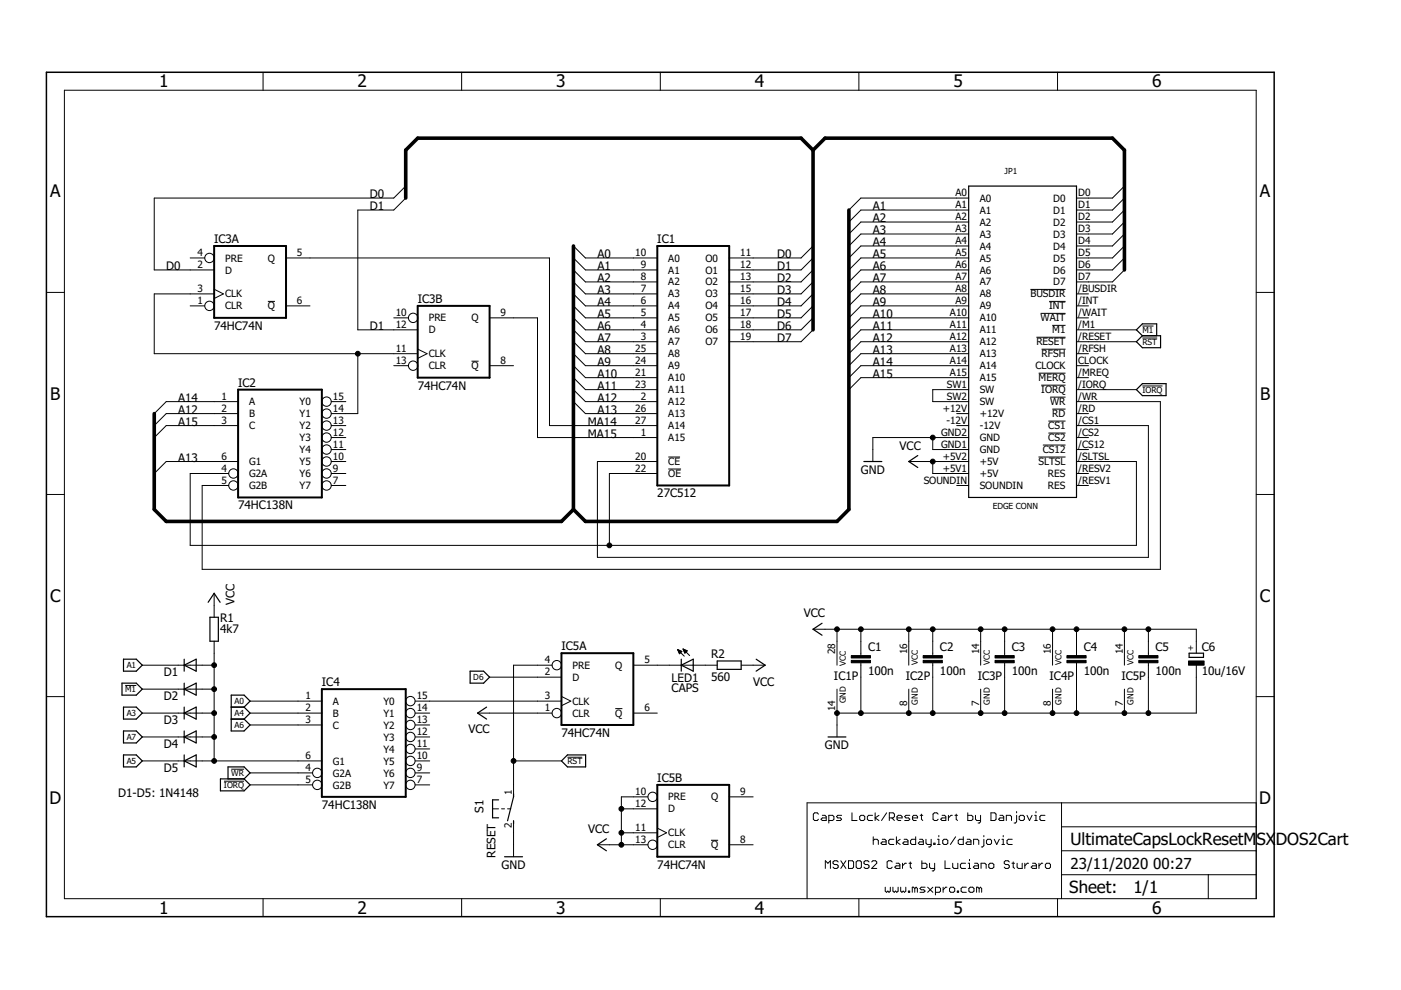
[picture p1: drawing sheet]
<svg xmlns="http://www.w3.org/2000/svg" width="297mm" height="210mm" viewBox="0 0 297 210" stroke-linecap="round" stroke-linejoin="round" font-family="sans-serif">
<g fill="none" stroke="#000" stroke-width=".21">
<path d="M13.7 19.1h252.6v171.4h-252.6zM55.8 15.3v3.8M97.9 15.3v3.8M140 15.3v3.8M182.1 15.3v3.8M224.2 15.3v3.8M86 39.5l-2.5 2.5h-50.8v15.2h12.7M238.4 39.5l-2.5 2.5h-7.7M40.3 54.7h3.1M60.6 54.7h55.9v35.5h22.9M86 42l-2.5 2.5h-7.6v25.4h12.7M121.6 59.8l2.5 2.5h15.3"/>
<path d="M121.6 57.2l2.5 2.6h15.3M121.6 54.7l2.5 2.5h15.3M121.6 52.2l2.5 2.5h15.3M172.4 59.8l-2.6 2.5h-15.2M172.4 57.2l-2.6 2.6h-15.2M172.4 54.7l-2.6 2.5h-15.2M172.4 52.2l-2.6 2.5h-15.2M205.4 59.8h-22.9l-2.5 2.5M205.4 57.2h-22.9l-2.5 2.6M205.4 54.7h-22.9l-2.5 2.5M205.4 42h-22.9l-2.5 2.5M205.4 44.5h-22.9l-2.5 2.6"/>
<path d="M205.4 47.1h-22.9l-2.5 2.5M205.4 49.6h-22.9l-2.5 2.6M205.4 52.2h-22.9l-2.5 2.5M238.4 57.2l-2.5 2.6h-7.7M238.4 54.7l-2.5 2.5h-7.7M238.4 52.2l-2.5 2.5h-7.7M238.4 42l-2.5 2.5h-7.7M238.4 44.5l-2.5 2.6h-7.7M238.4 47.1l-2.5 2.5h-7.7M238.4 49.6l-2.5 2.6h-7.7M9.8 62h3.9M40.3 64.9h3.1"/>
<path d="M45.4 62.3h-12.7v12.7h55.9M45.4 61.3l2 1-2 1M56.8 63.9h1.5M60.6 64.9h5.1M75.9 75v12.7h-5.7M83.5 67.4h3.1M83.5 77.5h3.1M88.6 74l2 1-2 1M100 76.6h1.5M103.8 67.4h10.2v25.4h25.4M103.8 77.5h5.1M121.6 69.9l2.5 2.6h15.3"/>
<path d="M121.6 67.4l2.5 2.5h15.3M121.6 64.9l2.5 2.5h15.3M121.6 62.3l2.5 2.6h15.3M121.6 77.5l2.5 2.6h15.3M121.6 75l2.5 2.5h15.3M121.6 72.5l2.5 2.5h15.3M172.4 69.9l-2.6 2.6h-15.2M172.4 67.4l-2.6 2.5h-15.2M172.4 64.9l-2.6 2.5h-15.2M172.4 62.3l-2.6 2.6h-15.2M205.4 72.5h-22.9l-2.5 2.5M205.4 69.9h-22.9l-2.5 2.6"/>
<path d="M205.4 67.4h-22.9l-2.5 2.5M205.4 64.9h-22.9l-2.5 2.5M205.4 62.3h-22.9l-2.5 2.6M205.4 77.5h-22.9l-2.5 2.6M205.4 75h-22.9l-2.5 2.5M218.5 61.4h7.4M219.7 71.5h6.2M220.2 79.1h5.7M220.6 66.4h5.3M220.8 74h5.1M222.4 63.9h3.5M223.1 69h2.8"/>
<path d="M228.2 72.5h12.7M228.2 69.9h12.7M228.2 67.4h2.6M228.2 64.9h2.6M228.2 62.3h2.6M228.2 77.5h2.6M228.2 75h2.6M242.2 69.1h2.4M242.2 71.7h3.1M266.3 62h3.9M50.5 85.2h-15.3l-2.5 2.5M50.5 97.9h-15.3l-2.5 2.5"/>
<path d="M50.5 87.7h-15.3l-2.5 2.5M50.5 90.2h-15.3l-2.5 2.6M70.2 92.8h3.1M70.2 85.2h3.1M70.2 97.9h3.1M70.2 90.2h3.1M70.2 95.3h3.1M121.6 82.6l2.5 2.6h15.3M121.6 80.1l2.5 2.5h15.3M121.6 85.2l2.5 2.5h15.3M141.7 96.9h2.5M141.7 99.4h2.7"/>
<path d="M192.7 97.9h12.7M197.8 97.9v2.5h7.6M197.8 92.8v2.5h7.6M202.8 87.7h2.6M202.8 90.2h2.6M205.4 92.8h-20.3v5.1M205.4 82.6h-7.6v2.6h7.6M205.4 80.1h-22.9l-2.5 2.5M220.2 96.9h5.7M220.8 81.7h5.1M221.1 94.4h4.8M222.3 89.3h3.6"/>
<path d="M222.3 91.8h3.6M222.7 84.2h3.2M223.1 86.7h2.8M228.2 92.8h2.6M228.2 85.2h17.8v35.5h-203.1v-17.8h5.6M228.2 90.2h15.3v28h-116.8v-20.3h12.7M228.2 97.9h12.7v17.7h-200.6v-15.2h8.2M228.2 80.1h2.6M228.2 82.6h12.7M228.2 87.7h2.6M228.2 95.3h2.6M242.2 81.8h4.3"/>
<path d="M9.8 104.8h3.9M70.2 100.4h3.1M70.2 102.9h3.1M139.4 100.4h-10.2v15.2M202.8 102.9h2.6M228.2 100.4h2.6M228.2 102.9h2.6M266.3 104.8h3.9M45.4 125.8v5.1M45.4 136v25.3M143.7 137.7l1.4 1.4M143.7 137.7l.9 .4"/>
<path d="M143.7 137.7l.4 .9 .5-.5M143.7 137.8h.1M143.7 137.9h.4M143.8 138h.6M143.8 138.2h.7M143.9 138.3h.5M144 138.4h.3M144 138.5h.2M144.8 137.6l1.4 1.4M144.8 137.6l.9 .4-.5 .5zM144.8 137.7h.2M144.9 137.8h.3"/>
<path d="M144.9 137.9h.6M145 138h.7M145.1 138.2h.4M145.1 138.3h.3M145.2 138.4h.1M172.4 133.4h81.2v5.1M177.5 133.4v7.6M182.5 133.4v5.6M192.7 133.4v7.6M197.8 133.4v5.6M207.9 133.4v7.6M213 133.4v5.6"/>
<path d="M223.2 133.4v7.6M228.2 133.4v5.6M238.4 133.4v7.6M243.5 133.4v5.6M9.8 147.7h3.9M26.5 145.3h2.4M30.2 151.2h15.2M30.2 156.3h15.2M30.2 141h15.2M30.2 146.1h15.2M53 148.7h15.2M53 151.2h15.2"/>
<path d="M53 153.7h15.2M88 148.7h31M88 151.2h3.1M88 153.7h3.1M88 158.8h3.1M88 156.3h3.1M101.3 151.2h15.8M103.8 143.6h15.2M117.1 141h-8.2v28M119 147.7l2 1-2 .9M130.5 150.2h1.5M134.3 151.2h5.1"/>
<path d="M134.3 141h17.8M157.1 141h5.1M177.5 146.1v10.2M182.5 140.5v10.7M192.7 146.1v5.1M197.8 140.5v10.7M207.9 146.1v5.1M213 140.5v10.7M223.2 146.1v5.1M228.2 140.5v10.7M238.4 146.1v5.1M243.5 140.5v10.7"/>
<path d="M253.6 141v10.2h-76.1M266.3 147.7h3.9M30.2 161.3h38M47.5 165.6h4.3M49 163.1h2.8M53 163.9h13.3M53 166.4h13.3M88 163.9h3.1M88 166.4h3.1M88 161.3h3.1M104.4 171.5h1.3M106.3 171.5h.7"/>
<path d="M107.6 171.5h.6M108.9 161.3h10.1M108.9 174v7.7M120.3 160.5h3.1M126.7 179.1h10.7M131.7 171.5h7.7M131.7 176.6h7.7M137.4 169h-5.7v10.1M139.4 175.6l1.9 1-1.9 1M150.7 178.2h1.6M154.6 179.1h5.1M154.6 169h5.1"/>
<path d="M173.5 172.6l-.2-.3h-.6l-.3 .3v1.1l.3 .3h.6l.2-.3M174.3 172.9h.6l.3 .2v.9h-.9l-.2-.3 .2-.3h.9M175.7 174h.8l.3-.3v-.6l-.3-.2h-.8v1.6M178.4 172.9h-.8l-.2 .2 .2 .3h.6l.2 .3-.2 .3h-.8M180.6 172.3v1.7h1.1M182.3 173.1l.2-.2h.6l.2 .2v.6l-.2 .3h-.6l-.2-.3zM185 172.9h-.8l-.3 .2v.6l.3 .3h.8M185.1 177.4v1.6M185.1 178.2l.3-.3h.5l.3 .3v.8M185.5 172.3v1.7M186.4 172.9l-.9 .5 .9 .6M187 177.9h.6l.3 .3v.8h-.9l-.2-.2 .2-.3h.9"/>
<path d="M188 172.3l-1.1 1.7M188.6 173.4h.8l.2-.3v-.5l-.2-.3h-.8v1.7M189.1 173.4l.5 .6M189.5 177.9h-.8l-.3 .3v.6l.3 .2h.8M190.1 177.4v1.6M190.2 173.4h1.1v-.3l-.3-.2h-.5l-.3 .2v.6l.3 .3h.5M190.9 177.9l-.8 .6 .8 .5M191.7 177.9h.5l.3 .3v.8h-.8l-.3-.2 .3-.3h.8M192.9 172.9h-.8l-.3 .2 .3 .3h.5l.3 .3-.3 .3h-.8M193.5 173.4h1v-.3l-.2-.2h-.6l-.2 .2v.6l.2 .3h.6M194.1 177.4v1.6h-.8l-.2-.2v-.6l.2-.3h.8M195 177.9h.5l.3 .3v.8h-.8l-.3-.2 .3-.3h.8"/>
<path d="M195.1 172.9h.5M195.4 172.6v1.1l.2 .3M196.3 177.9v.9l.3 .2h.8M197.4 177.9v1.4l-.3 .3h-.2M198 178.8h.2v.2h-.2zM198.8 177.9h.3v1.1M198.8 179h.5M198.9 172.6l-.3-.3h-.5l-.3 .3v1.1l.3 .3h.5l.3-.3M199.1 177.1v.3M199.7 172.9h.6l.2 .2v.9h-.8l-.2-.3 .2-.3h.8M200.2 177.9h.5l.3 .3v.6l-.3 .2h-.5l-.3-.2v-.6zM201.1 172.9v1.1"/>
<path d="M201.9 172.9h-.3l-.5 .5M202.5 172.9h.5M202.6 177.4l-1.1 1.6M202.7 172.6v1.1l.3 .3M204.2 177.4v1.6h-.8l-.2-.2v-.6l.2-.3h.8M205.1 177.9h.5l.3 .3v.8h-.8l-.3-.2 .3-.3h.8M205.2 172.3v1.7h.8l.3-.3v-.6l-.3-.2h-.8M206.4 179v-1.1h.8l.3 .3v.8M206.8 172.9v.8l.3 .3h.8M207.9 172.9v1.3l-.3 .3h-.2M208.6 177.9v1.4l-.3 .3h-.2M208.6 177.1v.3"/>
<path d="M209.1 178.2l.3-.3h.6l.2 .3v.6l-.2 .2h-.6l-.3-.2zM210.1 172.3h.8l.3 .3v1.1l-.3 .3h-.8zM210.8 177.9l.5 1.1 .6-1.1M212 172.9h.6l.2 .2v.9h-.8l-.3-.3 .3-.3h.8M212.4 177.9h.3v1.1M212.4 179h.6M212.7 177.1v.3M213.4 174v-1.1h.8l.3 .2v.9M214.6 177.9h-.8l-.3 .3v.6l.3 .2h.8M215.5 172.9v1.3l-.2 .3h-.3M215.5 172.1v.2M216.1 173.1l.3-.2h.5l.3 .2v.6l-.3 .3h-.5l-.3-.3z"/>
<path d="M217.7 172.9l.6 1.1 .5-1.1M219.4 174h.5M219.4 172.9h.2v1.1M219.6 172.1v.2M221.6 172.9h-.9l-.2 .2v.6l.2 .3h.9M225.1 170.2v20.3M225.1 175.3h41.2M266.3 170.2h-95.2v20.3M55.8 190.5v3.9M97.9 190.5v3.9M140 190.5v3.9M175 184.1v-1.6l.5 .5 .6-.5v1.6"/>
<path d="M177.7 182.8l-.3-.3h-.5l-.3 .3v.2l.3 .3h.5l.3 .3v.3l-.3 .2h-.5l-.3-.2M178.3 182.5l1 1.6M179.3 182.5l-1 1.6M179.9 182.5h.8l.3 .3v1.1l-.3 .2h-.8zM181.5 182.8l.3-.3h.6l.2 .3v1.1l-.2 .2h-.6l-.3-.2zM182.1 190.5v3.9M184.3 182.8l-.3-.3h-.5l-.3 .3v.2l.3 .3h.5l.3 .3v.3l-.3 .2h-.5l-.3-.2M184.8 182.8l.3-.3h.5l.3 .3v.2l-1.1 1.1h1.1M187.7 188.1v.8l.3 .3 .2-.3 .3 .3 .3-.3v-.8M189.2 182.8l-.3-.3h-.5l-.3 .3v1.1l.3 .2h.5l.3-.2M189.3 188.1v.8l.3 .3 .3-.3 .2 .3 .3-.3v-.8M190 183h.5l.3 .3v.8h-.8l-.3-.2 .3-.3h.8"/>
<path d="M191 188.1v.8l.2 .3 .3-.3 .3 .3 .2-.3v-.8M191.3 183v1.1M192.2 183h-.3l-.6 .6M192.6 188.9h.3v.3h-.3zM192.7 183h.6M193 182.8v1.1l.3 .2M194 188.4l-.3-.3h-.3v1.1M194 188.4v.8M194 188.4l.2-.3 .3 .3v.8M195.5 182.5v1.6h.8l.2-.2v-.6l-.2-.3h-.8M196.1 188.1h-.8l-.2 .3 .2 .3h.6l.2 .2-.2 .3h-.8M196.7 188.1l1.1 1.1"/>
<path d="M197.1 183v.9l.3 .2h.8M197.8 188.1l-1.1 1.1M198.2 183v1.4l-.3 .3h-.3M198.3 189.2h.8l.3-.3v-.5l-.3-.3h-.8v1.6M200 188.1v1.1M200.4 182.5v1.6h1M200.8 188.1h-.3l-.5 .6M201.3 188.4l.3-.3h.5l.3 .3v.5l-.3 .3h-.5l-.3-.3zM202 183v.9l.3 .2h.8v-1.1M203 188.9h.2v.3h-.2zM204.7 183h-.8l-.3 .3v.6l.3 .2h.8M204.9 188.1h-.9l-.2 .3v.5l.2 .3h.9"/>
<path d="M205.3 184.1h.5M205.3 183h.2v1.1M205.4 188.4l.3-.3h.5l.3 .3v.5l-.3 .3h-.5l-.3-.3zM205.5 182.2v.3M206.6 183h.6l.3 .3v.8h-.9l-.2-.2 .2-.3h.9M207.6 188.4l-.3-.3h-.2v1.1M207.6 188.4v.8M207.6 188.4l.3-.3 .2 .3v.8M208 184.1v-1.1h.8l.3 .3v.8M209.6 183.3l.3-.3h.5l.3 .3v.6l-.3 .2h-.5l-.3-.2zM214 182.8l-.3-.3h-.5l-.3 .3v.2l.3 .3h.5l.3 .3v.3l-.3 .2h-.5l-.3-.2M214.5 183h.6"/>
<path d="M214.8 182.8v1.1l.3 .2M215.6 183v.9l.3 .2h.8v-1.1M217.3 183v1.1M218.1 183h-.3l-.5 .6M218.9 183h.6l.2 .3v.8h-.8l-.3-.2 .3-.3h.8M220.3 183v1.1M221.1 183h-.3l-.5 .6M221.6 183.3l.3-.3h.6l.2 .3v.6l-.2 .2h-.6l-.3-.2zM224.2 190.5v3.9M225.1 185.5h41.2M225.1 180.4h41.2M256.2 185.5v5"/>
<circle cx="44.4" cy="54.7" r=".99"/>
<circle cx="44.4" cy="64.9" r=".99"/>
<circle cx="87.6" cy="67.4" r=".99"/>
<circle cx="87.6" cy="77.5" r=".99"/>
<circle cx="69.2" cy="90.2" r=".99"/>
<circle cx="69.2" cy="95.3" r=".99"/>
<circle cx="69.2" cy="97.9" r=".99"/>
<circle cx="69.2" cy="92.8" r=".99"/>
<circle cx="69.2" cy="87.7" r=".99"/>
<circle cx="69.2" cy="85.2" r=".99"/>
<circle cx="49.5" cy="100.4" r=".99"/>
<circle cx="49.5" cy="102.9" r=".99"/>
<circle cx="69.2" cy="102.9" r=".99"/>
<circle cx="69.2" cy="100.4" r=".99"/>
<circle cx="87" cy="153.7" r=".99"/>
<circle cx="87" cy="151.2" r=".99"/>
<circle cx="87" cy="148.7" r=".99"/>
<circle cx="87" cy="158.8" r=".99"/>
<circle cx="87" cy="156.3" r=".99"/>
<circle cx="118" cy="141" r=".99"/>
<circle cx="118" cy="151.2" r=".99"/>
<circle cx="67.3" cy="163.9" r=".99"/>
<circle cx="67.3" cy="166.4" r=".99"/>
<circle cx="87" cy="161.3" r=".99"/>
<circle cx="87" cy="166.4" r=".99"/>
<circle cx="87" cy="163.9" r=".99"/>
<circle cx="138.4" cy="169" r=".99"/>
<circle cx="138.4" cy="179.1" r=".99"/>
</g>
<g fill="none" stroke="#000" stroke-width=".25">
<path d="M205.4 39.5h22.8v66h-22.8zM242.2 71.2l-1.3-1.3 1.3-1.2h3v2.5M242.2 71.2h3.9v2.5h-3.9l-1.3-1.2zM183.2 97.9h3.8M194.6 96.6l-1.9 1.3 1.9 1.2M240.9 82.6l1.3-1.3h5v2.6h-5zM26.2 139.8h2.7l1.3 1.2-1.3 1.3h-2.7zM39.1 139.8v2.5M44.1 127.7l1.3-1.9 1.3 1.9M44.5 130.9h1.8v5.1h-1.8zM144.4 139.8v2.5M160.3 139.8l1.9 1.2-1.9 1.3"/>
<path d="M174.3 132.1l-1.9 1.3 1.9 1.3M252.1 138.5h3.1v.9h-3.1zM25.9 144.8h3l1.3 1.3-1.3 1.3h-3zM26.2 149.9h2.7l1.3 1.3-1.3 1.3h-2.7zM26.2 155h2.7l1.3 1.3-1.3 1.2h-2.7zM39.1 141l2.5-1.2v2.5zM39.1 144.8v2.6M39.1 149.9v2.6M39.1 155v2.5M39.1 146.1l2.5-1.3v2.6zM39.1 151.2l2.5-1.3v2.6zM39.1 156.3l2.5-1.3v2.5z"/>
<path d="M49 149.9h2.8M49 152.5h2.8M51.8 149.9l1.2-1.2-1.2-1.3h-2.8v7.6h2.8l1.2-1.3-1.2-1.2M51.8 149.9l1.2 1.3-1.2 1.3M99.7 142.3h2.8l1.3 1.3-1.3 1.2h-2.8zM103.2 149.9l-1.9 1.3 1.9 1.3M144.4 141l2.6-1.2v2.5zM152.1 140.1h5v1.8h-5zM175.6 156.3h3.7M26.2 160.1h2.7l1.3 1.2-1.3 1.3h-2.7zM39.1 160.1v2.5M39.1 161.3l2.5-1.2v2.5z"/>
<path d="M46.7 165.1h5.1l1.2 1.3-1.2 1.3h-5.1zM48.3 165.1v-2.5h3.5l1.2 1.3-1.2 1.2M105.7 169.6h-1.3v3.8h1.3M108.9 168.3v.7l-1.3 5M108.9 174v.7M119 161.3l1.3-1.2h3.9v2.5h-3.9zM128.6 177.8l-1.9 1.3 1.9 1.3M107 181.7h3.8"/>
</g>
<path d="M45.4 52.2h15.2v15.2h-15.2zM139.4 52.2h15.2v50.7h-15.2zM88.6 64.9h15.2v15.2h-15.2zM50.5 82.6h17.7v22.9h-17.7zM119 138.5h15.3v15.2h-15.3zM68.2 146.1h17.8v22.9h-17.8zM139.4 166.4h15.2v15.3h-15.2z" fill="none" stroke="#000" stroke-width=".42"/>
<path d="M180.5 139h4.1v.5h-4.1zM195.7 139h4.1v.5h-4.1zM211 139h4v.5h-4zM226.2 139h4.1v.5h-4.1zM241.4 139h4.1v.5h-4.1zM180.5 140h4.1v.5h-4.1zM195.7 140h4.1v.5h-4.1zM211 140h4v.5h-4zM226.2 140h4.1v.5h-4.1zM241.4 140h4.1v.5h-4.1zM252 140.1h3.3v.9h-3.3z" fill="#000" stroke="#000" stroke-width=".21"/>
<path d="M9.8 15.3h260.4v179.1h-260.4z" fill="none" stroke="#000" stroke-width=".32"/>
<path d="M172.4 31.8l2.5-2.5h61l2.5 2.5v25.4M172.4 31.8l-2.6-2.5h-81.2l-2.6 2.5v10.2M172.4 31.8v38.1M121.6 52.2v55.8M180 44.5v63.5l-2.5 2.6h-53.4l-2.5-2.6M32.7 87.7v20.3l2.5 2.6h83.8l2.6-2.6" fill="none" stroke="#000" stroke-width=".76"/>
<g fill="#000" stroke="#000" stroke-width=".21">
<circle cx="75.9" cy="75" r=".51"/>
<circle cx="197.8" cy="92.8" r=".51"/>
<circle cx="197.8" cy="97.9" r=".51"/>
<circle cx="129.2" cy="115.6" r=".51"/>
<circle cx="177.5" cy="133.4" r=".51"/>
<circle cx="182.5" cy="133.4" r=".51"/>
<circle cx="192.7" cy="133.4" r=".51"/>
<circle cx="197.8" cy="133.4" r=".51"/>
<circle cx="207.9" cy="133.4" r=".51"/>
<circle cx="213" cy="133.4" r=".51"/>
<circle cx="223.2" cy="133.4" r=".51"/>
<circle cx="228.2" cy="133.4" r=".51"/>
<circle cx="238.4" cy="133.4" r=".51"/>
<circle cx="243.5" cy="133.4" r=".51"/>
<circle cx="45.4" cy="151.2" r=".51"/>
<circle cx="45.4" cy="141" r=".51"/>
<circle cx="45.4" cy="146.1" r=".51"/>
<circle cx="45.4" cy="156.3" r=".51"/>
<circle cx="177.5" cy="151.2" r=".51"/>
<circle cx="182.5" cy="151.2" r=".51"/>
<circle cx="192.7" cy="151.2" r=".51"/>
<circle cx="197.8" cy="151.2" r=".51"/>
<circle cx="207.9" cy="151.2" r=".51"/>
<circle cx="213" cy="151.2" r=".51"/>
<circle cx="223.2" cy="151.2" r=".51"/>
<circle cx="228.2" cy="151.2" r=".51"/>
<circle cx="238.4" cy="151.2" r=".51"/>
<circle cx="243.5" cy="151.2" r=".51"/>
<circle cx="45.4" cy="161.3" r=".51"/>
<circle cx="108.9" cy="161.3" r=".51"/>
<circle cx="131.7" cy="179.1" r=".51"/>
<circle cx="131.7" cy="171.5" r=".51"/>
<circle cx="131.7" cy="176.6" r=".51"/>
</g>
<g font-size="3.7">
<text x="33.7" y="18.5">1</text>
<text x="75.8" y="18.5">2</text>
<text x="117.9" y="18.5">3</text>
<text x="160.1" y="18.5">4</text>
<text x="202.2" y="18.5">5</text>
<text x="244.3" y="18.5">6</text>
<text x="10.6" y="41.9">A</text>
<text x="267.1" y="41.9">A</text>
<text x="10.7" y="84.7">B</text>
<text x="267.2" y="84.7">B</text>
<text x="10.6" y="127.6">C</text>
<text x="267.1" y="127.6">C</text>
<text x="10.5" y="170.4">D</text>
<text x="267" y="170.4">D</text>
<text x="33.7" y="193.7">1</text>
<text x="75.8" y="193.7">2</text>
<text x="117.9" y="193.7">3</text>
<text x="160.1" y="193.7">4</text>
<text x="202.2" y="193.7">5</text>
<text x="244.3" y="193.7">6</text>
</g>
<g font-size="3.6">
<text x="227" y="179.1">UltimateCapsLockResetM</text>
<text x="266.4" y="179.1">SX</text>
<text x="270.5" y="179.1">DOS2Cart</text>
<text x="226.7" y="189.4">Sheet:</text>
<text x="240.3" y="189.3">1/1</text>
</g>
<g font-size="3.2">
<text x="227" y="184.2">23/11/2020</text>
<text x="244.5" y="184.2">00:27</text>
</g>
<g font-size="2.5">
<text x="78.4" y="42">D0</text>
<text x="78.4" y="44.5">D1</text>
<text x="185.1" y="44.5">A1</text>
<text x="185.1" y="47.1">A2</text>
<text x="45.4" y="51.5">IC3A</text>
<text x="139.4" y="51.5">IC1</text>
<text x="185.1" y="49.6">A3</text>
<text x="185.1" y="52.1">A4</text>
<text x="35.2" y="57.2">D0</text>
<text x="126.7" y="54.7">A0</text>
<text x="126.7" y="57.2">A1</text>
<text x="126.7" y="59.8">A2</text>
<text x="164.8" y="59.8">D2</text>
<text x="164.8" y="57.2">D1</text>
<text x="164.8" y="54.7">D0</text>
<text x="185.1" y="54.7">A5</text>
<text x="185.1" y="57.2">A6</text>
<text x="185.1" y="59.8">A7</text>
<text x="88.6" y="64.2">IC3B</text>
<text x="126.7" y="62.3">A3</text>
<text x="126.7" y="64.8">A4</text>
<text x="164.8" y="64.8">D4</text>
<text x="164.8" y="62.3">D3</text>
<text x="185.1" y="62.3">A8</text>
<text x="185.1" y="64.8">A9</text>
<text x="45.4" y="69.9">74HC74N</text>
<text x="78.4" y="69.9">D1</text>
<text x="126.7" y="67.4">A5</text>
<text x="126.7" y="69.9">A6</text>
<text x="164.8" y="69.9">D6</text>
<text x="164.8" y="67.4">D5</text>
<text x="185.1" y="67.4">A10</text>
<text x="185.1" y="69.9">A11</text>
<text x="126.7" y="72.5">A7</text>
<text x="126.7" y="75">A8</text>
<text x="126.7" y="77.5">A9</text>
<text x="164.8" y="72.5">D7</text>
<text x="185.1" y="72.5">A12</text>
<text x="185.1" y="75">A13</text>
<text x="185.1" y="77.5">A14</text>
<text x="50.5" y="82">IC2</text>
<text x="88.6" y="82.6">74HC74N</text>
<text x="126.7" y="80.1">A10</text>
<text x="126.7" y="82.6">A11</text>
<text x="185.1" y="80.1">A15</text>
<text x="37.8" y="87.7">A12</text>
<text x="37.8" y="85.2">A14</text>
<text x="126.7" y="85.2">A12</text>
<text x="126.7" y="87.7">A13</text>
<text x="37.8" y="90.2">A15</text>
<text x="124.6" y="90.2">MA14</text>
<text x="124.6" y="92.8">MA15</text>
<text x="190.7" y="95.3">VCC</text>
<text x="37.8" y="97.9">A13</text>
<text x="182.5" y="100.4">GND</text>
<text x="139.4" y="105.5">27C512</text>
<text x="50.5" y="108">74HC138N</text>
<text x="46.7" y="131.9">R1</text>
<text x="49.7" y="128.3" transform="rotate(-90 49.7 128.3)">VCC</text>
<text x="170.4" y="130.9">VCC</text>
<text x="46.7" y="134.2">4k7</text>
<text x="119" y="137.9">IC5A</text>
<text x="34.7" y="143.3">D1</text>
<text x="150.8" y="139.5">R2</text>
<text x="184.1" y="143.2">100n</text>
<text x="184.1" y="138.1">C1</text>
<text x="199.3" y="143.2">100n</text>
<text x="199.3" y="138.1">C2</text>
<text x="214.5" y="143.2">100n</text>
<text x="214.5" y="138.1">C3</text>
<text x="229.8" y="143.2">100n</text>
<text x="229.8" y="138.1">C4</text>
<text x="245" y="143.2">100n</text>
<text x="245" y="138.1">C5</text>
<text x="254.8" y="143.1">10u/16V</text>
<text x="254.8" y="138">C6</text>
<text x="34.7" y="148.4">D2</text>
<text x="68.3" y="145.5">IC4</text>
<text x="142.4" y="146.7">CAPS</text>
<text x="142.4" y="144.6">LED1</text>
<text x="150.8" y="144.3">560</text>
<text x="159.7" y="145.3">VCC</text>
<text x="176.8" y="144.2">IC1P</text>
<text x="192.1" y="144.2">IC2P</text>
<text x="207.3" y="144.2">IC3P</text>
<text x="222.5" y="144.2">IC4P</text>
<text x="237.8" y="144.2">IC5P</text>
<text x="34.7" y="153.4">D3</text>
<text x="99.3" y="155.5">VCC</text>
<text x="34.7" y="158.5">D4</text>
<text x="119" y="156.3">74HC74N</text>
<text x="174.9" y="158.8">GND</text>
<text x="34.7" y="163.6">D5</text>
<text x="139.4" y="165.8">IC5B</text>
<text x="25.1" y="169">D1-D5: 1N4148</text>
<text x="68.3" y="171.5">74HC138N</text>
<text x="102.5" y="172.3" transform="rotate(-90 102.5 172.3)">S1</text>
<text x="124.7" y="176.6">VCC</text>
<text x="105.1" y="181.9" transform="rotate(-90 105.1 181.9)">RESET</text>
<text x="106.3" y="184.2">GND</text>
<text x="139.4" y="184.2">74HC74N</text>
</g>
<g font-size="2.1">
<text x="202.6" y="41.6">A0</text>
<text x="228.6" y="41.6">D0</text>
<text x="202.6" y="44.2">A1</text>
<text x="202.6" y="46.7">A2</text>
<text x="207.7" y="42.8">A0</text>
<text x="207.7" y="45.3">A1</text>
<text x="207.7" y="47.8">A2</text>
<text x="223.3" y="42.8">D0</text>
<text x="223.3" y="45.3">D1</text>
<text x="223.3" y="47.8">D2</text>
<text x="228.6" y="44.2">D1</text>
<text x="228.6" y="46.7">D2</text>
<text x="202.6" y="49.3">A3</text>
<text x="202.6" y="51.8">A4</text>
<text x="207.7" y="50.4">A3</text>
<text x="207.7" y="52.9">A4</text>
<text x="223.3" y="50.4">D3</text>
<text x="223.3" y="52.9">D4</text>
<text x="228.6" y="49.3">D3</text>
<text x="228.6" y="51.8">D4</text>
<text x="41.9" y="56.9">2</text>
<text x="41.9" y="54.3">4</text>
<text x="47.7" y="58">D</text>
<text x="47.7" y="55.4">PRE</text>
<text x="56.8" y="55.5">Q</text>
<text x="63" y="54.3">5</text>
<text x="134.7" y="54.3">10</text>
<text x="135.9" y="59.4">8</text>
<text x="135.9" y="56.9">9</text>
<text x="141.7" y="58">A1</text>
<text x="141.7" y="55.4">A0</text>
<text x="149.6" y="55.5">O0</text>
<text x="149.6" y="58">O1</text>
<text x="156.9" y="54.3">11</text>
<text x="156.9" y="56.9">12</text>
<text x="156.9" y="59.4">13</text>
<text x="202.6" y="54.3">A5</text>
<text x="202.6" y="56.9">A6</text>
<text x="202.6" y="59.4">A7</text>
<text x="207.7" y="55.4">A5</text>
<text x="207.7" y="58">A6</text>
<text x="223.3" y="55.5">D5</text>
<text x="223.3" y="58">D6</text>
<text x="228.6" y="54.3">D5</text>
<text x="228.6" y="56.9">D6</text>
<text x="228.6" y="59.4">D7</text>
<text x="41.9" y="64.5">1</text>
<text x="41.9" y="62">3</text>
<text x="47.7" y="65.6">CLR</text>
<text x="47.7" y="63.1">CLK</text>
<text x="56.8" y="65.6">Q</text>
<text x="63" y="64.5">6</text>
<text x="135.9" y="64.5">6</text>
<text x="135.9" y="62">7</text>
<text x="141.7" y="65.6">A4</text>
<text x="141.7" y="63.1">A3</text>
<text x="141.7" y="60.5">A2</text>
<text x="149.6" y="60.5">O2</text>
<text x="149.6" y="63.1">O3</text>
<text x="149.6" y="65.6">O4</text>
<text x="156.9" y="62">15</text>
<text x="156.9" y="64.5">16</text>
<text x="202.6" y="62">A8</text>
<text x="202.6" y="64.5">A9</text>
<text x="207.7" y="60.5">A7</text>
<text x="207.7" y="63.1">A8</text>
<text x="207.7" y="65.6">A9</text>
<text x="218.5" y="63.1">BUSDIR</text>
<text x="222.4" y="65.6">INT</text>
<text x="223.3" y="60.5">D7</text>
<text x="228.6" y="62">/BUSDIR</text>
<text x="228.6" y="64.5">/INT</text>
<text x="83.9" y="69.6">12</text>
<text x="83.9" y="67">10</text>
<text x="90.9" y="70.7">D</text>
<text x="90.9" y="68.1">PRE</text>
<text x="100" y="68.1">Q</text>
<text x="106.1" y="67">9</text>
<text x="135.9" y="69.6">4</text>
<text x="135.9" y="67">5</text>
<text x="141.7" y="70.7">A6</text>
<text x="141.7" y="68.1">A5</text>
<text x="149.6" y="68.1">O5</text>
<text x="149.6" y="70.7">O6</text>
<text x="156.9" y="67">17</text>
<text x="156.9" y="69.6">18</text>
<text x="201.4" y="67">A10</text>
<text x="201.4" y="69.6">A11</text>
<text x="207.7" y="68.1">A10</text>
<text x="207.7" y="70.7">A11</text>
<text x="220.6" y="68.1">WAIT</text>
<text x="223.1" y="70.7">M1</text>
<text x="228.6" y="69.6">/M1</text>
<text x="228.6" y="67">/WAIT</text>
<text x="83.9" y="77.2">13</text>
<text x="83.9" y="74.6">11</text>
<text x="90.9" y="75.8">CLK</text>
<text x="106.1" y="77.2">8</text>
<text x="134.7" y="77.2">24</text>
<text x="134.7" y="74.6">25</text>
<text x="135.9" y="72.1">3</text>
<text x="141.7" y="73.2">A7</text>
<text x="141.7" y="75.8">A8</text>
<text x="149.6" y="73.2">O7</text>
<text x="156.9" y="72.1">19</text>
<text x="201.4" y="72.1">A12</text>
<text x="201.4" y="74.6">A13</text>
<text x="201.4" y="77.2">A14</text>
<text x="207.7" y="73.2">A12</text>
<text x="207.7" y="75.8">A13</text>
<text x="219.7" y="73.2">RESET</text>
<text x="220.8" y="75.8">RFSH</text>
<text x="228.6" y="77.2">CLOCK</text>
<text x="228.6" y="72.1">/RESET</text>
<text x="228.6" y="74.6">/RFSH</text>
<text x="90.9" y="78.3">CLR</text>
<text x="100" y="78.3">Q</text>
<text x="134.7" y="79.7">21</text>
<text x="134.7" y="82.3">23</text>
<text x="141.7" y="80.8">A10</text>
<text x="141.7" y="83.4">A11</text>
<text x="141.7" y="78.3">A9</text>
<text x="200.8" y="82.3">SW1</text>
<text x="201.4" y="79.7">A15</text>
<text x="207.7" y="78.3">A14</text>
<text x="207.7" y="80.8">A15</text>
<text x="207.7" y="83.4">SW</text>
<text x="219.5" y="78.3">CLOCK</text>
<text x="220.2" y="80.8">MERQ</text>
<text x="220.8" y="83.4">IORQ</text>
<text x="228.6" y="82.3">/IORQ</text>
<text x="228.6" y="79.7">/MREQ</text>
<text x="47" y="84.8">1</text>
<text x="47" y="87.3">2</text>
<text x="47" y="89.9">3</text>
<text x="52.8" y="85.9">A</text>
<text x="52.8" y="88.5">B</text>
<text x="63.5" y="88.5">Y1</text>
<text x="63.5" y="85.9">Y0</text>
<text x="70.6" y="89.9">13</text>
<text x="70.6" y="87.3">14</text>
<text x="70.6" y="84.8">15</text>
<text x="134.7" y="87.3">26</text>
<text x="134.7" y="89.9">27</text>
<text x="135.9" y="84.8">2</text>
<text x="141.7" y="85.9">A12</text>
<text x="141.7" y="88.5">A13</text>
<text x="199.9" y="87.3">+12V</text>
<text x="200.6" y="89.9">-12V</text>
<text x="200.8" y="84.8">SW2</text>
<text x="207.7" y="88.5">+12V</text>
<text x="207.7" y="85.9">SW</text>
<text x="222.6" y="85.9">WR</text>
<text x="223.1" y="88.5">RD</text>
<text x="228.6" y="89.9">/CS1</text>
<text x="228.6" y="87.3">/RD</text>
<text x="228.6" y="84.8">/WR</text>
<text x="52.8" y="91">C</text>
<text x="63.5" y="93.5">Y3</text>
<text x="63.5" y="91">Y2</text>
<text x="70.6" y="95">11</text>
<text x="70.6" y="92.4">12</text>
<text x="135.9" y="92.4">1</text>
<text x="141.7" y="93.5">A15</text>
<text x="141.7" y="91">A14</text>
<text x="199.6" y="92.4">GND2</text>
<text x="199.6" y="95">GND1</text>
<text x="207.7" y="91">-12V</text>
<text x="207.7" y="93.5">GND</text>
<text x="222.3" y="91">CS1</text>
<text x="222.3" y="93.5">CS2</text>
<text x="228.6" y="92.4">/CS2</text>
<text x="228.6" y="95">/CS12</text>
<text x="47" y="100">4</text>
<text x="47" y="97.5">6</text>
<text x="52.8" y="101.2">G2A</text>
<text x="52.8" y="98.6">G1</text>
<text x="63.5" y="101.2">Y6</text>
<text x="63.5" y="98.6">Y5</text>
<text x="63.5" y="96.1">Y4</text>
<text x="70.6" y="100">9</text>
<text x="70.6" y="97.5">10</text>
<text x="134.7" y="97.5">20</text>
<text x="134.7" y="100">22</text>
<text x="141.7" y="98.6">CE</text>
<text x="141.7" y="101.2">OE</text>
<text x="199.9" y="97.5">+5V2</text>
<text x="199.9" y="100">+5V1</text>
<text x="207.7" y="98.6">+5V</text>
<text x="207.7" y="101.2">+5V</text>
<text x="207.7" y="96.1">GND</text>
<text x="220.2" y="98.6">SLTSL</text>
<text x="221.1" y="96.1">CS12</text>
<text x="222.2" y="101.2">RES</text>
<text x="228.6" y="100">/RESV2</text>
<text x="228.6" y="97.5">/SLTSL</text>
<text x="47" y="102.6">5</text>
<text x="52.8" y="103.7">G2B</text>
<text x="63.5" y="103.7">Y7</text>
<text x="70.6" y="102.6">7</text>
<text x="195.8" y="102.6">SOUNDIN</text>
<text x="207.7" y="103.7">SOUNDIN</text>
<text x="222.2" y="103.7">RES</text>
<text x="228.6" y="102.6">/RESV1</text>
<text x="115.5" y="143.2">2</text>
<text x="115.5" y="140.7">4</text>
<text x="121.4" y="141.8">PRE</text>
<text x="130.4" y="141.8">Q</text>
<text x="136.6" y="140.7">5</text>
<text x="177.1" y="138.7" transform="rotate(-90 177.1 138.7)">28</text>
<text x="192.3" y="138.7" transform="rotate(-90 192.3 138.7)">16</text>
<text x="207.6" y="138.7" transform="rotate(-90 207.6 138.7)">14</text>
<text x="222.8" y="138.7" transform="rotate(-90 222.8 138.7)">16</text>
<text x="238" y="138.7" transform="rotate(-90 238 138.7)">14</text>
<text x="64.8" y="148.3">1</text>
<text x="70.6" y="149.4">A</text>
<text x="81.3" y="149.4">Y0</text>
<text x="88.4" y="148.3">15</text>
<text x="115.5" y="148.3">3</text>
<text x="121.4" y="144.3">D</text>
<text x="121.4" y="149.4">CLK</text>
<text x="192.3" y="149.6" transform="rotate(-90 192.3 149.6)">8</text>
<text x="207.6" y="149.6" transform="rotate(-90 207.6 149.6)">7</text>
<text x="222.8" y="149.6" transform="rotate(-90 222.8 149.6)">8</text>
<text x="238" y="149.6" transform="rotate(-90 238 149.6)">7</text>
<text x="64.8" y="150.8">2</text>
<text x="64.8" y="153.4">3</text>
<text x="70.6" y="151.9">B</text>
<text x="70.6" y="154.5">C</text>
<text x="81.3" y="154.5">Y2</text>
<text x="81.3" y="151.9">Y1</text>
<text x="88.4" y="155.9">12</text>
<text x="88.4" y="153.4">13</text>
<text x="88.4" y="150.8">14</text>
<text x="115.5" y="150.8">1</text>
<text x="121.4" y="151.9">CLR</text>
<text x="130.4" y="151.9">Q</text>
<text x="136.6" y="150.8">6</text>
<text x="177.1" y="150.8" transform="rotate(-90 177.1 150.8)">14</text>
<text x="64.8" y="161">6</text>
<text x="81.3" y="159.6">Y4</text>
<text x="81.3" y="157">Y3</text>
<text x="88.4" y="161">10</text>
<text x="88.4" y="158.4">11</text>
<text x="64.8" y="163.5">4</text>
<text x="64.8" y="166.1">5</text>
<text x="70.6" y="164.6">G2A</text>
<text x="70.6" y="167.2">G2B</text>
<text x="70.6" y="162.1">G1</text>
<text x="81.3" y="167.2">Y7</text>
<text x="81.3" y="164.6">Y6</text>
<text x="81.3" y="162.1">Y5</text>
<text x="88.4" y="166.1">7</text>
<text x="88.4" y="163.5">9</text>
<text x="108.5" y="168.6" transform="rotate(-90 108.5 168.6)">1</text>
<text x="134.7" y="171.1">12</text>
<text x="134.7" y="168.6">10</text>
<text x="141.7" y="172.3">D</text>
<text x="141.7" y="169.7">PRE</text>
<text x="150.8" y="169.7">Q</text>
<text x="156.9" y="168.6">9</text>
<text x="108.5" y="175.6" transform="rotate(-90 108.5 175.6)">2</text>
<text x="134.7" y="178.8">13</text>
<text x="134.7" y="176.2">11</text>
<text x="141.7" y="179.9">CLR</text>
<text x="141.7" y="177.3">CLK</text>
<text x="150.8" y="179.9">Q</text>
<text x="156.9" y="178.8">8</text>
</g>
<g font-size="1.8">
<text x="213" y="36.9">JP1</text>
<text x="242.2" y="70.6">M1</text>
<text x="242.2" y="73.1">RST</text>
<text x="242.2" y="83.3">IORQ</text>
<text x="210.5" y="108">EDGE CONN</text>
<text x="26.9" y="141.7">A1</text>
<text x="179.4" y="141.2" transform="rotate(-90 179.4 141.2)">VCC</text>
<text x="194.6" y="141" transform="rotate(-90 194.6 141)">VCC</text>
<text x="209.8" y="141" transform="rotate(-90 209.8 141)">VCC</text>
<text x="225.1" y="141" transform="rotate(-90 225.1 141)">VCC</text>
<text x="240.3" y="141" transform="rotate(-90 240.3 141)">VCC</text>
<text x="253.1" y="138.1" transform="rotate(-90 253.1 138.1)">+</text>
<text x="26.5" y="146.7">M1</text>
<text x="49.7" y="149.3">A0</text>
<text x="100.4" y="144.2">D6</text>
<text x="179.4" y="149.2" transform="rotate(-90 179.4 149.2)">GND</text>
<text x="194.6" y="149.4" transform="rotate(-90 194.6 149.4)">GND</text>
<text x="209.8" y="149.4" transform="rotate(-90 209.8 149.4)">GND</text>
<text x="225.1" y="149.4" transform="rotate(-90 225.1 149.4)">GND</text>
<text x="240.3" y="149.4" transform="rotate(-90 240.3 149.4)">GND</text>
<text x="26.9" y="151.8">A3</text>
<text x="49.7" y="151.8">A4</text>
<text x="49.7" y="154.4">A6</text>
<text x="26.9" y="162">A5</text>
<text x="26.9" y="156.9">A7</text>
<text x="120.3" y="162">RST</text>
<text x="47.5" y="167.1">IORQ</text>
<text x="49" y="164.5">WR</text>
</g>
</svg>
